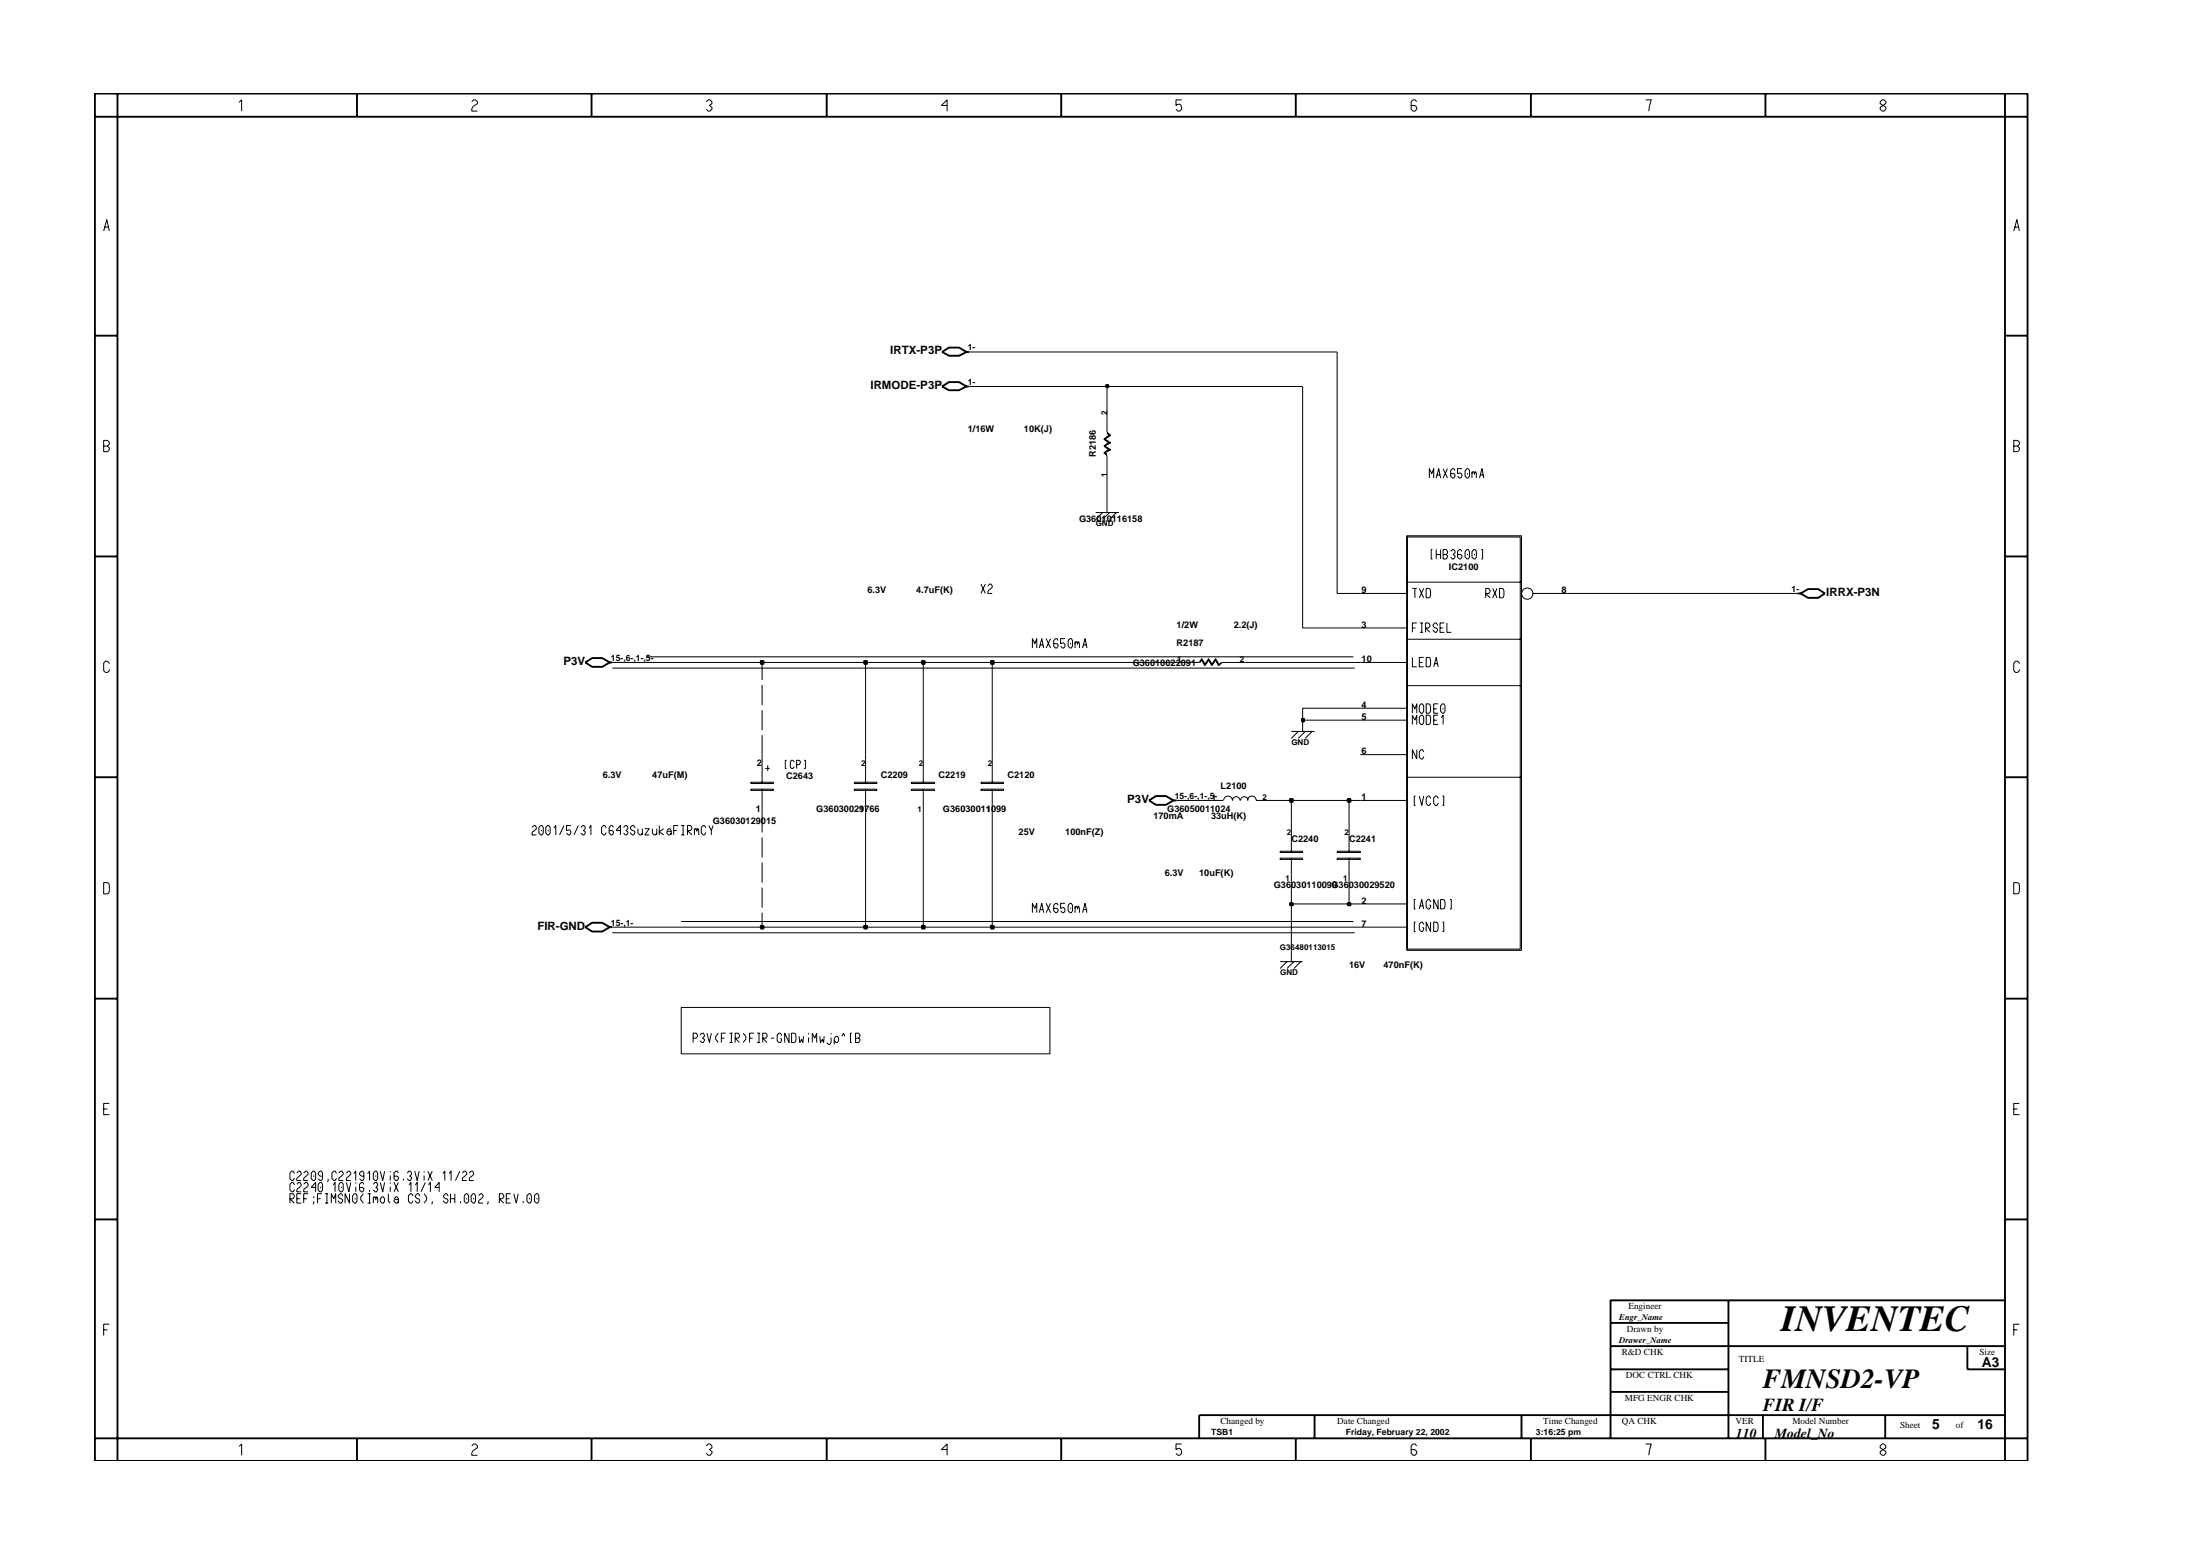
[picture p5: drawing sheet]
<svg xmlns="http://www.w3.org/2000/svg" width="297mm" height="210mm" viewBox="0 0 297 210" stroke-linecap="round" stroke-linejoin="round" font-family="sans-serif">
<g fill="none" stroke="#000" stroke-width=".14">
<path d="M149.5 58.5l.3 .3-.8 .5 .8 .5-.3 .1-.5 .3 .8 .5-.3 .1-.5 .3 .5 .4v3M149.5 55.2v3.1l.5 .5-.8 .5 .8 .5-.8 .4 .8 .5-.8 .4 .3 .2M147.9 69.2h3.2M148.9 69.2l-1 .9M149.5 67.7v1.5M149.8 69.2l-.9 .9M150.7 69.2l-.9 .9M189.9 72.3h15.5v56h-15.5zM189.9 78.6h15.5M190 72.5h15.3v55.6h-15.3zM190.7 79.4h.6M191 79.4v1.3"/>
<path d="M191.6 79.4l.6 1.3M192.2 79.4l-.6 1.3M192.6 79.4l.5 .1 .1 .3v.6l-.1 .2-.2 .1h-.3zM193.4 74.2h-.2v1.3h.2M193.9 74.2v1.3M193.9 74.9h.6M194.5 74.2v1.3M194.8 74.9h.5l.1-.3-.1-.4h-.5v1.3h.5l.1-.3v-.2l-.1-.1M195.9 74.4l.2-.2h.2l.2 .2v.2l-.3 .3 .3 .1-.2 .5h-.2l-.2-.3M197.4 74.4l-.2-.2h-.2l-.2 .2v.8l.2 .3h.2l.2-.5-.2-.1h-.4M197.8 74.4l.3-.2h.1l.2 .2v.8l-.2 .3h-.1l-.3-.3zM198.1 74.8v.1"/>
<path d="M198.7 74.4l.3-.2h.2l.1 .2v.8l-.1 .3h-.2l-.3-.3zM199.1 74.8v.1M200 74.2h.2v1.3h-.2M201.5 79.4l.6 1.3M202.1 79.4l-.6 1.3M202.5 79.4l.5 .1 .1 .3v.6l-.1 .2-.2 .1h-.3zM158.9 89.4h3l.3-.5 .4 .5 .1 .4 .5-.9 .3 .5 .1 .4 .5-.9 .4 .5v.4l.4-.4M162.1 89.4l.1-.3 .5 .7 .5-.7 .4 .7 .5-.7 .4 .7 .5-.4h3.2M174.4 98.7h3.1M175.3 98.7l-.9 1M175.9 97.2v1.5M176.2 98.7l-.9 1"/>
<path d="M177.2 98.7l-1 1M183.7 95.6h6.2M183.7 97.2h6.2M183.7 84.8h6.2M183.7 80.1h6.2M183.7 89.4h6.2M189.9 86.3h15.5M189.9 92.6h15.5M190.7 96.3v-1.3l.3 .7 .3-.7v1.3M190.7 88.7v1.3h.6M190.7 84.8h.4M190.7 97.8v-1.3l.3 .7 .3-.7v1.3"/>
<path d="M191.3 84.1h-.6v1.3M191.6 95.3l.3-.3h.2l.1 .3v.7l-.1 .3h-.2l-.3-.3zM191.6 96.8l.3-.3h.2l.1 .3v.8l-.1 .2h-.2l-.3-.2zM191.6 89.4h.5M191.7 84.1h.4M191.7 85.4h.4M192 84.1v1.3M192.2 88.7h-.6v1.3h.6M192.5 85.4v-1.3h.4l.2 .2-.2 .5h-.4l.6 .6M192.6 95l.5 .1 .1 .2v.6l-.1 .3-.2 .1h-.3zM192.6 96.5l.5 .1 .1 .3v.6l-.1 .2-.2 .1h-.3zM192.6 88.7l.5 .1 .1 .3v.6l-.1 .2-.2 .1h-.3z"/>
<path d="M193.6 90l.3-1.3 .3 1.3M193.6 97.2h.4M193.6 95.7h.4M193.7 89.6h.4M194.1 84.4l-.2-.3h-.2l-.2 .2v.2l.6 .4-.2 .5h-.2l-.2-.4M194.2 95h-.6v1.3h.6M194.2 96.5h-.6v1.3h.6M194.4 84.8h.4M194.5 95.3l.3-.3h.1l.2 .3v.7l-.2 .3h-.1l-.3-.3zM194.6 96.9l.2-.4v1.3M194.8 95.6v.2M195 84.1h-.6v1.3h.6"/>
<path d="M195.4 84.1v1.3h.5M200.6 80.7v-1.3h.4l.2 .3-.2 .4h-.4l.6 .6M207 80.1h4.6M101.4 105.6h3v.2h-3zM101.4 106.5h3v.2h-3zM102.9 101.9v3.9M102.9 106.5v3.2M103.3 103.7h.6M103.7 103.3v.8M106.2 102.6h-.2v1.1h.2M107.2 102.9l-.2-.3h-.1l-.2 .2v.8l.2 .1h.1l.2-.2M107.6 103.2h.3l.2-.2v-.2l-.2-.2h-.3v1.1"/>
<path d="M108.6 102.6h.1v1.1h-.1M115.3 106.5h3.1v.2h-3.1zM115.3 105.6h3.1v.2h-3.1zM116.9 101.9v3.9M116.9 106.5v3.2M123 106.5h3.2v.2h-3.2zM123 105.6h3.2v.2h-3.2zM124.7 101.9v3.9M124.7 106.5v3.2M132.4 106.5h3.1v.2h-3.1zM132.4 105.6h3.1v.2h-3.1zM134 101.9v3.9"/>
<path d="M134 106.5v3.2M163.5 108h1.6M165.2 108a.59 .59 0 0 1 .6-.5 .59 .59 0 0 1 .6 .5 .51 .51 0 0 1 .5-.5 .51 .51 0 0 1 .5 .5M167.5 108a.51 .51 0 0 1 .5-.5 .51 .51 0 0 1 .5 .5M168.4 108a.59 .59 0 0 1 .6-.5 .59 .59 0 0 1 .6 .5h1.6M172.8 115.8h3.1v.2h-3.1zM172.8 114.9h3.1v.2h-3.1zM174.4 111.2v3.9M174.4 115.8v3.2M180.5 115.8h3.2v.2h-3.2zM180.5 114.9h3.2v.2h-3.2zM182.1 111.2v3.9"/>
<path d="M182.1 115.8v3.2M183.7 108h6.2M183.7 101.9h6.2M189.9 104.9h15.5M191.1 107.5h-.1v1.2h.1M191.3 101.2v1.3l-.6-1.3v1.3M191.6 107.5l.4 1.2 .2-1.2M192.2 101.5l-.1-.3h-.2l-.3 .2v.8l.3 .3h.2l.1-.4M193.2 107.8l-.2-.3h-.2l-.2 .2v.8l.2 .2h.2l.2-.3M194.2 107.8l-.2-.3h-.2l-.2 .2v.8l.2 .2h.2l.2-.3M194.8 107.5h.1v1.2h-.1M82.7 125.2h20.2"/>
<path d="M172.8 129.8h3.1M173.8 129.8l-1 .9M174.4 122v7.8M174.7 129.8l-.9 .9M175.6 129.8l-.9 .9M183.7 122h6.2M183.7 125.2h6.2M191.1 124.5h-.1v1.2h.1M191.1 121.4h-.1v1.3h.1M191.6 122.7l.4-1.3 .2 1.3M191.7 122.3h.4M192.2 124.8l-.1-.3h-.2l-.3 .2v.8l.3 .2h.2l.1-.2v-.3h-.1"/>
<path d="M193.2 124.5v1.2l-.6-1.2v1.2M193.2 121.8l-.2-.4h-.2l-.2 .3v.7l.2 .3h.2l.2-.3v-.2h-.2M193.6 124.5l.5 .1 .1 .2v.6l-.1 .3h-.2h-.3zM194.2 121.4v1.3l-.6-1.3v1.3M194.5 121.4l.5 .1 .1 .3v.6l-.1 .2-.2 .1h-.3zM194.8 124.5h.1v1.2h-.1M195.8 121.4h.1v1.3h-.1"/>
<circle cx="206.2" cy="80.1" r=".76"/>
</g>
<path d="M127.2 52.2l.9-.6h1.4l1 .6-1 .5h-1.4zM127.2 47.5l.9-.6h1.4l1 .6-1 .5h-1.4zM130.5 52.2h.3M130.5 47.5h.3M79 89.4l1-.6h1.3l1 .6-1 .6h-1.3zM82.3 89.4h.4M242.7 80.1h.4M243.1 80.1l1-.6h1.4l.9 .6-.9 .6h-1.4zM155.1 108l1-.5h1.3l1 .5-1 .6h-1.3zM158.4 108h.5M79 125.2l1-.6h1.3l1 .6-1 .5h-1.3zM82.3 125.2h.4" fill="none" stroke="#000" stroke-width=".25"/>
<path d="M102.7 125h.4v.3h-.4z" fill-rule="evenodd" fill="#c2c2c2" stroke="#000" stroke-width=".25"/>
<path d="M102.7 125h.4v.3h-.4z" fill="none" stroke="#000" stroke-width=".25"/>
<path d="M102.9 109.7v2.7M102.9 113v2.8M102.9 116.4v2.7M102.9 119.8v2.7M102.9 123.2v2h14" fill="none" stroke="#000" stroke-width=".14"/>
<path d="M116.7 125h.3v.3h-.3z" fill-rule="evenodd" fill="#c2c2c2" stroke="#000" stroke-width=".25"/>
<path d="M116.7 125h.3v.3h-.3z" fill="none" stroke="#000" stroke-width=".25"/>
<path d="M116.9 109.7v15.5h7.8" fill="none" stroke="#000" stroke-width=".14"/>
<path d="M124.5 125h.3v.3h-.3z" fill-rule="evenodd" fill="#c2c2c2" stroke="#000" stroke-width=".25"/>
<path d="M124.5 125h.3v.3h-.3z" fill="none" stroke="#000" stroke-width=".25"/>
<path d="M124.7 109.7v15.5h9.3" fill="none" stroke="#000" stroke-width=".14"/>
<path d="M133.8 125h.3v.3h-.3z" fill-rule="evenodd" fill="#c2c2c2" stroke="#000" stroke-width=".25"/>
<path d="M133.8 125h.3v.3h-.3z" fill="none" stroke="#000" stroke-width=".25"/>
<path d="M134 109.7v15.5h49.7" fill="none" stroke="#000" stroke-width=".14"/>
<path d="M174.2 121.9h.3v.3h-.3z" fill-rule="evenodd" fill="#c2c2c2" stroke="#000" stroke-width=".25"/>
<path d="M174.2 121.9h.3v.3h-.3z" fill="none" stroke="#000" stroke-width=".25"/>
<path d="M174.4 119v3h7.7" fill="none" stroke="#000" stroke-width=".14"/>
<path d="M182 121.9h.3v.3h-.3z" fill-rule="evenodd" fill="#c2c2c2" stroke="#000" stroke-width=".25"/>
<path d="M182 121.9h.3v.3h-.3z" fill="none" stroke="#000" stroke-width=".25"/>
<path d="M158.9 108h4.6M171.2 108h3.2v3.2M182.1 108v3.2M182.1 119v3h1.6" fill="none" stroke="#000" stroke-width=".14"/>
<path d="M174.2 107.9h.3v.3h-.3z" fill-rule="evenodd" fill="#c2c2c2" stroke="#000" stroke-width=".25"/>
<path d="M174.2 107.9h.3v.3h-.3z" fill="none" stroke="#000" stroke-width=".25"/>
<path d="M174.4 108h7.7" fill="none" stroke="#000" stroke-width=".14"/>
<path d="M182 107.9h.3v.3h-.3z" fill-rule="evenodd" fill="#c2c2c2" stroke="#000" stroke-width=".25"/>
<path d="M182 107.9h.3v.3h-.3z" fill="none" stroke="#000" stroke-width=".25"/>
<path d="M102.9 89.4v2.4M102.9 92.5v2.7M102.9 95.9v2.7M102.9 99.2v2.7M116.9 89.4v12.5M124.7 89.4v12.5M134 89.4v12.5M182.1 108h1.6" fill="none" stroke="#000" stroke-width=".14"/>
<path d="M175.8 97h.3v.4h-.3z" fill-rule="evenodd" fill="#c2c2c2" stroke="#000" stroke-width=".25"/>
<path d="M175.8 97h.3v.4h-.3z" fill="none" stroke="#000" stroke-width=".25"/>
<path d="M82.7 89.4h20.2M183.7 95.6h-7.8v1.6h7.8" fill="none" stroke="#000" stroke-width=".14"/>
<path d="M102.7 89.3h.4v.3h-.4z" fill-rule="evenodd" fill="#c2c2c2" stroke="#000" stroke-width=".25"/>
<path d="M102.7 89.3h.4v.3h-.4z" fill="none" stroke="#000" stroke-width=".25"/>
<path d="M102.9 89.4h14" fill="none" stroke="#000" stroke-width=".14"/>
<path d="M116.7 89.3h.3v.3h-.3z" fill-rule="evenodd" fill="#c2c2c2" stroke="#000" stroke-width=".25"/>
<path d="M116.7 89.3h.3v.3h-.3z" fill="none" stroke="#000" stroke-width=".25"/>
<path d="M116.9 89.4h7.8" fill="none" stroke="#000" stroke-width=".14"/>
<path d="M124.5 89.3h.3v.3h-.3z" fill-rule="evenodd" fill="#c2c2c2" stroke="#000" stroke-width=".25"/>
<path d="M124.5 89.3h.3v.3h-.3z" fill="none" stroke="#000" stroke-width=".25"/>
<path d="M124.7 89.4h9.3" fill="none" stroke="#000" stroke-width=".14"/>
<path d="M133.8 89.3h.3v.3h-.3z" fill-rule="evenodd" fill="#c2c2c2" stroke="#000" stroke-width=".25"/>
<path d="M133.8 89.3h.3v.3h-.3z" fill="none" stroke="#000" stroke-width=".25"/>
<path d="M130.8 52.2h18.7v3M175.9 52.2v32.6h7.8M180.5 47.5v32.6h3.2M149.5 64.5v3.2M134 89.4h24.9M168.2 89.4h15.5M211.6 80.1h31.1" fill="none" stroke="#000" stroke-width=".14"/>
<path d="M149.4 52h.2v.3h-.2z" fill-rule="evenodd" fill="#c2c2c2" stroke="#000" stroke-width=".25"/>
<g fill="none" stroke="#000" stroke-width=".25">
<path d="M12.8 12.6h261v184.6h-261zM12.8 15.8h261M15.9 12.6v184.6M48.2 12.6v3.2M79.9 12.6v3.2M111.6 12.6v3.2M143.3 12.6v3.2M174.9 12.6v3.2M206.7 12.6v3.2M238.4 12.6v3.2M270.7 12.6v184.6M12.8 45.3h3.1"/>
<path d="M149.4 52h.2v.3h-.2zM270.7 45.3h3.1M12.8 75.1h3.1M270.7 75.1h3.1M12.8 104.9h3.1M270.7 104.9h3.1M12.8 134.8h3.1M270.7 134.8h3.1M12.8 164.6h3.1M217.5 178.6h15.9M233.4 175.5v18.7M270.7 175.5h-53.2v18.7"/>
<path d="M270.7 164.6h3.1M12.8 194.2h261M48.2 194.2v3M79.9 194.2v3M111.6 194.2v3M143.3 194.2v3M174.9 194.2v3M177.5 191v3.2M205.4 191v3.2M206.7 194.2v3M217.5 181.7h53.2M217.5 184.8h15.9"/>
<path d="M217.5 187.9h15.9M238 191v3.2M238.4 194.2v3M254.5 191v3.2M265.6 181.7v3.1h5.1M270.7 191h-108.8v3.2"/>
</g>
<g fill="none" stroke="#000" stroke-width=".14">
<path d="M32.3 13.8l.3-.3v1.5M63.7 13.7l.3-.2h.2l.3 .2v.3l-.5 .3-.3 .4v.3h.8M95.4 13.7l.2-.2h.3l.2 .2v.3l-.3 .2 .3 .3v.2l-.2 .3h-.3l-.2-.3M127.9 14.2h-.8l.8-.7v1.5M159.5 13.5h-.7v.7l.2-.1a.5 .5 0 0 1 .5 .6l-.2 .3h-.3l-.2-.3M191.3 13.7l-.3-.2h-.2l-.3 .2v1l.3 .3h.2l.3-.3v-.2l-.3-.3h-.5M222.2 13.5h.8l-.4 1.5M253.9 13.7l.2-.2h.3l.2 .2v.3l-.7 .5v.2l.2 .3h.3l.2-.3v-.2l-.7-.5zM14 31.2l.4-1.6 .4 1.6M14.1 30.7h.6M271.9 31.2l.4-1.6 .4 1.6M272 30.7h.6"/>
<path d="M14 59.5h.5l.3 .2v.3l-.3 .2 .3 .3v.2l-.3 .3h-.5zM130.8 47.5h49.7M149.5 52.2h26.4M14 60.2h.5M132.4 78.8l.6 1.3M133 78.8l-.6 1.3M133.4 79.1l.2-.3h.2l.2 .3v.2l-.5 .4-.1 .4h.6M193 64.5v-1.2l.3 .6 .3-.6v1.2M193.9 64.5l.4-1.2 .2 1.2M194 64.1h.4M194.8 63.3l.6 1.2M195.4 63.3l-.6 1.2"/>
<path d="M196.5 63.5l-.2-.2h-.2l-.2 .2v.8l.2 .2h.2l.2-.4-.2-.2h-.4M197.4 63.3h-.6v.6h.4l.2 .2-.2 .4h-.2l-.2-.2M197.8 63.5l.3-.2h.1l.2 .2v.8l-.2 .2h-.1l-.3-.2zM198.1 63.9v.1M198.7 63.9l.1-.2h.2l.1 .3 .1-.3 .1 .8M198.7 63.7v.8M199.8 64.5l.3-1.2 .2 1.2M199.8 64.1h.5M271.9 60.2h.5l.3-.2v-.3l-.3-.2h-.5v1.5h.5l.3-.3v-.2l-.3-.3M14.8 89.6l-.3-.3h-.2l-.3 .2v1l.3 .3h.2l.3-.3v-.1M82.7 90.2h100.2M87.3 88.7h95.4"/>
<path d="M139.4 87.5v-1.3l.3 .7 .3-.7v1.3M140.3 87.5l.4-1.3 .2 1.3M140.4 87.1h.4M141.3 86.2l.5 1.3M141.8 86.2l-.5 1.3M142.9 86.5l-.2-.3h-.2l-.2 .3v.7l.2 .3h.2l.2-.4-.2-.2h-.4M143.8 86.2h-.6v.7l.4-.1 .2 .3-.2 .4h-.1l-.3-.3M144.2 86.5l.3-.3h.1l.2 .3v.7l-.2 .3h-.1l-.3-.3zM144.6 86.8v.2M145.1 86.9l.1-.3h.2l.1 .4 .1-.4h.1v.9M145.1 86.6v.9M146.2 87.5l.3-1.3 .3 1.3"/>
<path d="M146.2 87.1h.5M272.7 89.6l-.3-.3h-.3l-.2 .2v1l.2 .3h.3l.3-.3v-.1M14 119.1l.7 .1 .1 .3-.1 1.1-.7 .1zM71.8 111.7l.3-.3h.1l.2 .3v.2l-.6 .6v.2h.6M72.8 111.7l.2-.3h.2l.1 .3v.8l-.1 .2h-.2l-.2-.2zM73.1 112v.2M73.9 111.4h.2l.2 .3v.8l-.2 .2h-.2l-.2-.2v-.8zM74 112v.2M74.8 111.8l.2-.4v1.3M76.1 111.4l-.5 1.3M77.1 111.4h-.6v.7l.4-.1 .2 .3-.2 .4h-.2l-.2-.2M78.1 111.4l-.6 1.3"/>
<path d="M78.4 111.7l.3-.3h.2l.1 .3v.2l-.2 .2 .2 .2-.1 .4h-.2l-.3-.2M79.5 111.8l.3-.4v1.3M81.8 111.8l-.2-.4h-.1l-.3 .3v.8l.3 .2h.1l.2-.3M82.8 111.7l-.1-.3h-.2l-.3 .3v.8l.3 .2h.2l.1-.4-.1-.2h-.5M83.8 112.1h-.6l.6-.7v1.3M84.2 111.7l.2-.3h.2l.2 .3v.2l-.3 .2 .3 .2-.2 .4h-.2l-.2-.2M85.7 111.8l-.2-.4h-.1l-.3 .3v.2l.3 .2h.1l.2 .2-.2 .4h-.1l-.3-.3M86.1 111.9v.6l.3 .2h.2l.1-.2M86.7 111.9v.8M87.1 111.9h.6l-.6 .8h.6M88.1 111.9v.6l.2 .2h.2l.2-.2M88.7 111.9v.8"/>
<path d="M89 111.4v1.3M89.6 111.9l-.6 .4 .6 .4M90 112.1l.3-.2h.2l.1 .2v.6M90.6 112.3l-.1-.1-.5 .1v.2l.3 .2h.2l.1-.2M91 112.1h.4M91.6 111.4h-.6v1.3M92 112.7h.4M92 111.4h.4M92.2 111.4v1.3M92.8 112.7v-1.3h.4l.2 .3-.2 .4h-.4l.6 .6M93.8 112.1v-.2h.2l.1 .3 .1-.3h.1v.8M93.8 111.9v.8"/>
<path d="M95.3 111.8l-.2-.4h-.2l-.2 .3v.8l.2 .2h.2l.2-.3M95.7 111.4l.3 .7v.6M96.3 111.4l-.3 .7M271.9 119.1l.7 .1 .1 .3-.1 1.1-.7 .1zM82.7 125.9h100.2M92 136h49.8v6.3h-49.8zM92 124.4h90.7M94.5 139.7l.3-.2h.1l.2 .2v.2l-.2 .2 .2 .2-.2 .4h-.1l-.3-.2M95.4 139.5l.4 1.2 .2-1.2M97 139.5l-.4 .4v.4l.4 .4M98 139.5h-.6v1.2M98.5 139.5h.4"/>
<path d="M98.7 139.5v1.2M100.4 139.5l.3 .4v.4l-.3 .4M101.8 139.5h-.6v1.2M102.2 139.5h.4M102.5 139.5v1.2M105.5 139.8l-.1-.3h-.2l-.3 .2v.8l.3 .2h.2l.1-.2v-.3h-.1M106.5 139.5v1.2l-.6-1.2v1.2M106.9 139.5h.5l.1 .3v.6l-.1 .2-.2 .1h-.3zM107.9 139.9l.1 .8 .2-.4 .2 .4 .1-.8M109.2 139.5v.1M110.7 139.9l.1 .8 .2-.4 .2 .4 .1-.8M112.2 139.5v.1"/>
<path d="M113.7 139.9l.2-.4 .2 .4M115 139.5h-.2v1.2h.2M139.4 123.2v-1.3l.3 .7 .3-.7v1.3M140.3 123.2l.4-1.3 .2 1.3M140.4 122.8h.4M141.3 121.9l.5 1.3M141.8 121.9l-.5 1.3M142.9 122.2l-.2-.3h-.2l-.2 .3v.8l.2 .2h.2l.2-.4-.2-.2h-.4M143.8 121.9h-.6v.7l.4-.1 .2 .3-.2 .4h-.1l-.3-.2M144.2 122.2l.3-.3h.1l.2 .3v.8l-.2 .2h-.1l-.3-.2zM144.6 122.5v.2M145.1 122.6l.1-.2h.2l.1 .3 .1-.3h.1v.8"/>
<path d="M145.1 122.4v.8M146.2 123.2l.3-1.3 .3 1.3M146.2 122.8h.5M14 149.7h.5M14.8 148.9h-.8v1.6h.8M39.7 159.9l-.1-.3h-.2l-.3 .3v.7l.3 .3h.2l.1-.4M39.7 158.4l-.1-.3h-.2l-.3 .2v.8l.3 .3h.2l.1-.4M40.1 159.9l.2-.3h.2l.2 .3v.1l-.6 .6v.3h.6M40.1 158.3l.2-.2h.2l.2 .2v.2l-.6 .6v.3h.6M41 159.9l.3-.3h.1l.2 .3v.1l-.5 .5-.1 .4h.6M41 158.3l.3-.2h.1l.2 .2v.2l-.6 .6v.3h.6M42 158.3l.3-.2h.1l.2 .2v.8l-.2 .3h-.1l-.3-.3z"/>
<path d="M42.4 158.7v.1M43.2 159.6h.2l.1 .3v.7l-.1 .3h-.2l-.2-.3v-.7zM43.5 158.8h-.3l-.2-.3v-.2l.2-.2h.2l.1 .2v.8l-.1 .3h-.2l-.2-.3M44.3 159.1l-.1 .4M45 159.9l.2-.3v1.3M45.4 158.4l-.2-.3h-.1l-.3 .2v.8l.3 .3h.1l.2-.4M45.7 159.9l.3-.3h.2l.1 .3v.7l-.1 .3h-.2l-.3-.3zM45.7 158.3l.3-.2h.2l.1 .2v.2l-.6 .6v.3h.6M46.8 158.3l.2-.2h.2l.2 .2v.2l-.6 .6v.3h.6M46.8 159.6l.3 1.3 .3-1.3M47.8 158.4l.2-.3v1.3M48 159.6v.2"/>
<path d="M49.1 159.9l-.1-.3h-.2l-.3 .3v.7l.3 .3h.2l.1-.4-.1-.2h-.5M49.1 158.8h-.3l-.3-.3v-.2l.3-.2h.2l.1 .2v.8l-.1 .3h-.2l-.3-.3M49.6 158.4l.3-.3v1.3M50.4 159.9l.3-.3h.1l.2 .3v.1l-.3 .3 .3 .2-.2 .4h-.1l-.3-.3M50.7 158.1h.1l.2 .2v.8l-.2 .3h-.1l-.3-.3v-.8zM50.7 158.7v.1M51.3 159.6l.4 1.3 .2-1.3M51.3 158.1l.4 1.3 .2-1.3M52.7 158.1v.2M52.7 158.7v.7M52.7 159.6v.2M53.2 159.6l.6 1.3"/>
<path d="M53.8 158.3l-.2-.2h-.1l-.3 .2v.8l.3 .3h.1l.2-.5-.2-.1h-.4M53.8 159.6l-.6 1.3M54.5 159.1v.3M55 158.3l.2-.2h.2l.2 .2v.2l-.3 .3 .3 .1-.2 .5h-.2l-.2-.3M55.2 159.9l.3-.3v1.3M56 158.1l.3 1.3 .3-1.3M56.1 159.9l.2-.3v1.3M57.3 158.1v.2M57.3 158.7v.7M57.4 159.6l-.6 1.3M57.8 158.1l.6 1.3M57.9 159.9l.2-.3v1.3"/>
<path d="M58.4 158.1l-.6 1.3M59.8 158.4l.3-.3v1.3M60.6 158.4l.3-.3v1.3M62.1 158.1l-.6 1.3M62.4 158.3l.3-.2h.2l.1 .2v.2l-.6 .6v.3h.6M63.4 158.3l.2-.2h.2l.2 .2v.2l-.6 .6v.3h.6M93.6 140.1h.4l.2-.2-.2-.4h-.4v1.2M97.4 140.1h.4M98.5 140.7h.4M99.3 140.7v-1.2h.4l.2 .2-.2 .4h-.4l.6 .6M101.2 140.1h.4M102.2 140.7h.4"/>
<path d="M103 140.7v-1.2h.4l.2 .2-.2 .4h-.4l.6 .6M104.1 140.1h.4M109.2 140.1v.6M109.7 140.7v-1.2l.3 .6 .3-.6v1.2M112.2 140.1v.6l-.2 .3h-.1l-.3-.3M112.6 140.5l.3 .2h.2l.1-.2v-.4l-.1-.2h-.2l-.3 .2v.9M115.5 140.1h.4l.2-.2-.2-.4h-.4v1.2h.4l.2-.2v-.2l-.2-.2M271.9 149.7h.5M272.7 148.9h-.8v1.6h.8M14 179.5h.5M14.8 178.7h-.8v1.6M39.1 162.4v-1.3h.5l.1 .3-.1 .4h-.5l.6 .6"/>
<path d="M40.1 161.8h.4M40.7 161.1h-.6v1.3h.6M41 161.8h.4M41.6 161.1h-.6v1.3M42.4 162.2l-.1 .4M42.4 161.5v.2M42.6 160.3h-.6l.6-.7v1.3M42.9 161.8h.4M43.3 160.2v.2M43.5 161.1h-.6v1.3M43.9 161.1h.4M43.9 162.4h.4"/>
<path d="M44.1 161.1v1.3M44.7 162.4v-1.3l.4 .7 .2-.7v1.3M46.1 160.2v.2M46.3 161.5l-.2-.4h-.2l-.2 .3v.2l.2 .2h.2l.2 .2-.2 .4h-.2l-.2-.3M47.2 161.1v1.3l-.6-1.3v1.3M47.9 161.1h.1l.2 .3v.8l-.2 .2h-.1l-.3-.2v-.8zM47.9 161.7v.2M48 160.2v.7M49.1 161.1l-.4 .5v.4l.4 .4M49.6 161.1h.5M49.6 162.4h.5M49.9 160.6v.3"/>
<path d="M49.9 161.1v1.3M50.4 161.8l.1-.2h.2v.3l.1-.3h.1l.1 .8M50.4 161.6v.8M51.6 161.6h.2l.1 .2v.4l-.1 .2h-.2l-.3-.2v-.4zM52.4 161.1v1.1l.3 .2M52.7 160.2v.7M53.2 161.8l.3-.2h.1l.2 .2v.6M53.8 162l-.2-.1-.4 .1v.2l.3 .2h.1l.2-.2M55.7 161.5l-.1-.4h-.2l-.3 .3v.8l.3 .2h.2l.1-.3M56.7 161.5l-.2-.4h-.2l-.2 .3v.2l.2 .2h.2l.2 .2-.2 .4h-.2l-.2-.3M57.3 161.1l.3 .5v.4l-.3 .4M58.4 162.2l-.1 .4"/>
<path d="M59.3 160.3h-.6l.6-.7v1.3M60.5 161.5l-.2-.4h-.2l-.2 .3v.2l.2 .2h.2l.2 .2-.2 .4h-.2l-.2-.3M60.8 161.8h.6M60.8 161.1v1.3M61.4 161.1v1.3M62.2 162.2v.2M62.7 161.4l.2-.3h.2l.2 .3v.8l-.2 .2h-.2l-.2-.2zM63 161.7v.2M63.9 161.1h.1l.2 .3v.8l-.2 .2h-.1l-.3-.2v-.8zM64 161.7v.2M64.6 161.4l.3-.3h.2l.1 .3v.2l-.6 .6v.2h.6M65.9 162.2l-.1 .4"/>
<path d="M67.4 162.4v-1.3h.4l.2 .3-.2 .4h-.4l.6 .6M68.4 161.8h.4M68.9 161.1h-.5v1.3h.5M69.4 161.1l.3 1.3 .3-1.3M70.6 162.2v.2M71.1 161.4l.3-.3h.2l.1 .3v.8l-.1 .2h-.2l-.3-.2zM71.5 161.7v.2M72.2 161.4l.2-.3h.2l.2 .3v.8l-.2 .2h-.2l-.2-.2zM72.5 161.7v.2M271.9 179.5h.5M272.7 178.7h-.8v1.6M32.3 195.3l.3-.4v1.5"/>
<path d="M63.7 195.2l.3-.3h.2l.3 .3v.2l-.7 .5-.1 .3v.2h.8M95.4 195.2l.2-.3h.3l.2 .3v.2l-.3 .3 .3 .2v.3l-.2 .2h-.3l-.2-.2M127.9 195.7h-.8l.8-.8v1.5M159.5 194.9h-.7v.8l.2-.2a.5 .5 0 0 1 .5 .7l-.2 .2h-.3l-.2-.2M191.3 195.2l-.3-.3h-.2l-.3 .3v1l.3 .2h.2l.3-.2v-.3l-.3-.2h-.5M222.2 194.9h.8l-.4 1.5M254.1 194.9l-.2 .3v.2l.7 .5v.3l-.2 .2h-.3l-.2-.2v-.3l.7-.5v-.2l-.2-.3z"/>
</g>
<text font-size="5" x="240.5" y="179.7">INVENTEC</text>
<text font-size="3.7" x="238" y="187.3">FMNSD2-VP</text>
<text font-size="2.5" x="238" y="190.4">FIR I/F</text>
<g font-size="1.9">
<text x="267.6" y="184.6">A3</text>
<text x="234.4" y="194.1">110</text>
<text x="239.6" y="194.1">Model_No</text>
<text x="260.9" y="192.9">5</text>
<text x="267" y="192.9">16</text>
</g>
<g font-size="1.6">
<text x="120.2" y="47.8">IRTX-P3P</text>
<text x="117.5" y="52.5">IRMODE-P3P</text>
<text x="246.6" y="80.5">IRRX-P3N</text>
<text x="76.1" y="89.8">P3V</text>
<text x="152.2" y="108.5">P3V</text>
<text x="72.6" y="125.6">FIR-GND</text>
</g>
<g font-size="1.2">
<text x="130.7" y="47.3">1-</text>
<text x="130.7" y="51.9">1-</text>
<text x="130.7" y="58.3">1/16W</text>
<text x="138.3" y="58.3">10K(J)</text>
<text x="147.9" y="61.7" transform="rotate(-90 147.9 61.7)">R2186</text>
<text x="145.7" y="70.5">G36010116158</text>
<text x="195.6" y="77">IC2100</text>
<text x="117.1" y="80.1">6.3V</text>
<text x="123.7" y="80.1">4.7uF(K)</text>
<text x="183.8" y="80.1">9</text>
<text x="210.8" y="80.1">8</text>
<text x="241.9" y="79.9">1-</text>
<text x="82.5" y="89.3">15-,6-,1-,5-</text>
<text x="152.9" y="89.8">G36010022091</text>
<text x="158.9" y="87.2">R2187</text>
<text x="158.9" y="84.8">1/2W</text>
<text x="166.6" y="84.8">2.2(J)</text>
<text x="183.8" y="89.4">10</text>
<text x="183.8" y="84.8">3</text>
<text x="183.8" y="95.6">4</text>
<text x="183.8" y="97.1">5</text>
<text x="183.8" y="101.8">6</text>
<text x="81.4" y="105">6.3V</text>
<text x="88.1" y="105">47uF(M)</text>
<text x="102.2" y="103.4">2</text>
<text x="106.1" y="105.2">C2643</text>
<text x="118.9" y="105">C2209</text>
<text x="126.7" y="105">C2219</text>
<text x="136" y="105">C2120</text>
<text x="158.6" y="107.9">15-,6-,1-,5-</text>
<text x="164.8" y="106.5">L2100</text>
<text x="96.2" y="111.2">G36030129015</text>
<text x="102" y="109.6">1</text>
<text x="110.2" y="109.7">G36030029766</text>
<text x="127.3" y="109.7">G36030011099</text>
<text x="137.5" y="112.7">25V</text>
<text x="143.8" y="112.7">100nF(Z)</text>
<text x="155.7" y="110.6">170mA</text>
<text x="157.6" y="109.6">G36050011024</text>
<text x="163.5" y="110.6">33uH(K)</text>
<text x="174.4" y="113.6">C2240</text>
<text x="182.1" y="113.6">C2241</text>
<text x="183.8" y="108">1</text>
<text x="157.3" y="118.3">6.3V</text>
<text x="161.9" y="118.3">10uF(K)</text>
<text x="172" y="119.9">G36030110099</text>
<text x="179.8" y="119.9">G36030029520</text>
<text x="82.5" y="125">15-,1-</text>
<text x="183.8" y="125.2">7</text>
<text x="183.8" y="122">2</text>
<text x="182.1" y="130.7">16V</text>
<text x="186.8" y="130.7">470nF(K)</text>
<text x="218.6" y="178.2">Engr_Name</text>
<text x="219.6" y="179.8">Drawn by</text>
<text x="219.9" y="176.7">Engineer</text>
<text x="218.6" y="181.3">Drawer_Name</text>
<text x="219" y="182.9">R&amp;D CHK</text>
<text x="234.8" y="183.8">TITLE</text>
<text x="267.3" y="182.9">Size</text>
<text x="219.4" y="189.2">MFG ENGR CHK</text>
<text x="219.5" y="186">DOC CTRL CHK</text>
<text x="163.5" y="193.7">TSB1</text>
<text x="164.8" y="192.2">Changed by</text>
<text x="180.6" y="192.2">Date Changed</text>
<text x="181.7" y="193.7">Friday, February 22, 2002</text>
<text x="207.4" y="193.7">3:16:25 pm</text>
<text x="208.4" y="192.2">Time Changed</text>
<text x="219" y="192.2">QA CHK</text>
<text x="234.3" y="192.2">VER</text>
<text x="242" y="192.2">Model Number</text>
<text x="256.5" y="192.7">Sheet</text>
<text x="264.1" y="192.7">of</text>
</g>
<g font-size="1.1">
<text x="149.5" y="56" transform="rotate(-90 149.5 56)">2</text>
<text x="149.5" y="64.4" transform="rotate(-90 149.5 64.4)">1</text>
<text x="147.9" y="71">GND</text>
<text x="158.9" y="89.4">1</text>
<text x="167.4" y="89.4">2</text>
<text x="174.4" y="100.6">GND</text>
<text x="116.3" y="103.4">2</text>
<text x="124.1" y="103.4">2</text>
<text x="133.4" y="103.4">2</text>
<text x="116.1" y="109.6">1</text>
<text x="123.9" y="109.6">1</text>
<text x="133.2" y="109.6">1</text>
<text x="163.6" y="108">1</text>
<text x="170.5" y="108">2</text>
<text x="173.8" y="112.7">2</text>
<text x="181.5" y="112.7">2</text>
<text x="173.6" y="118.9">1</text>
<text x="181.4" y="118.9">1</text>
<text x="172.8" y="128.3">G36480113015</text>
<text x="172.8" y="131.7">GND</text>
</g>
</svg>
